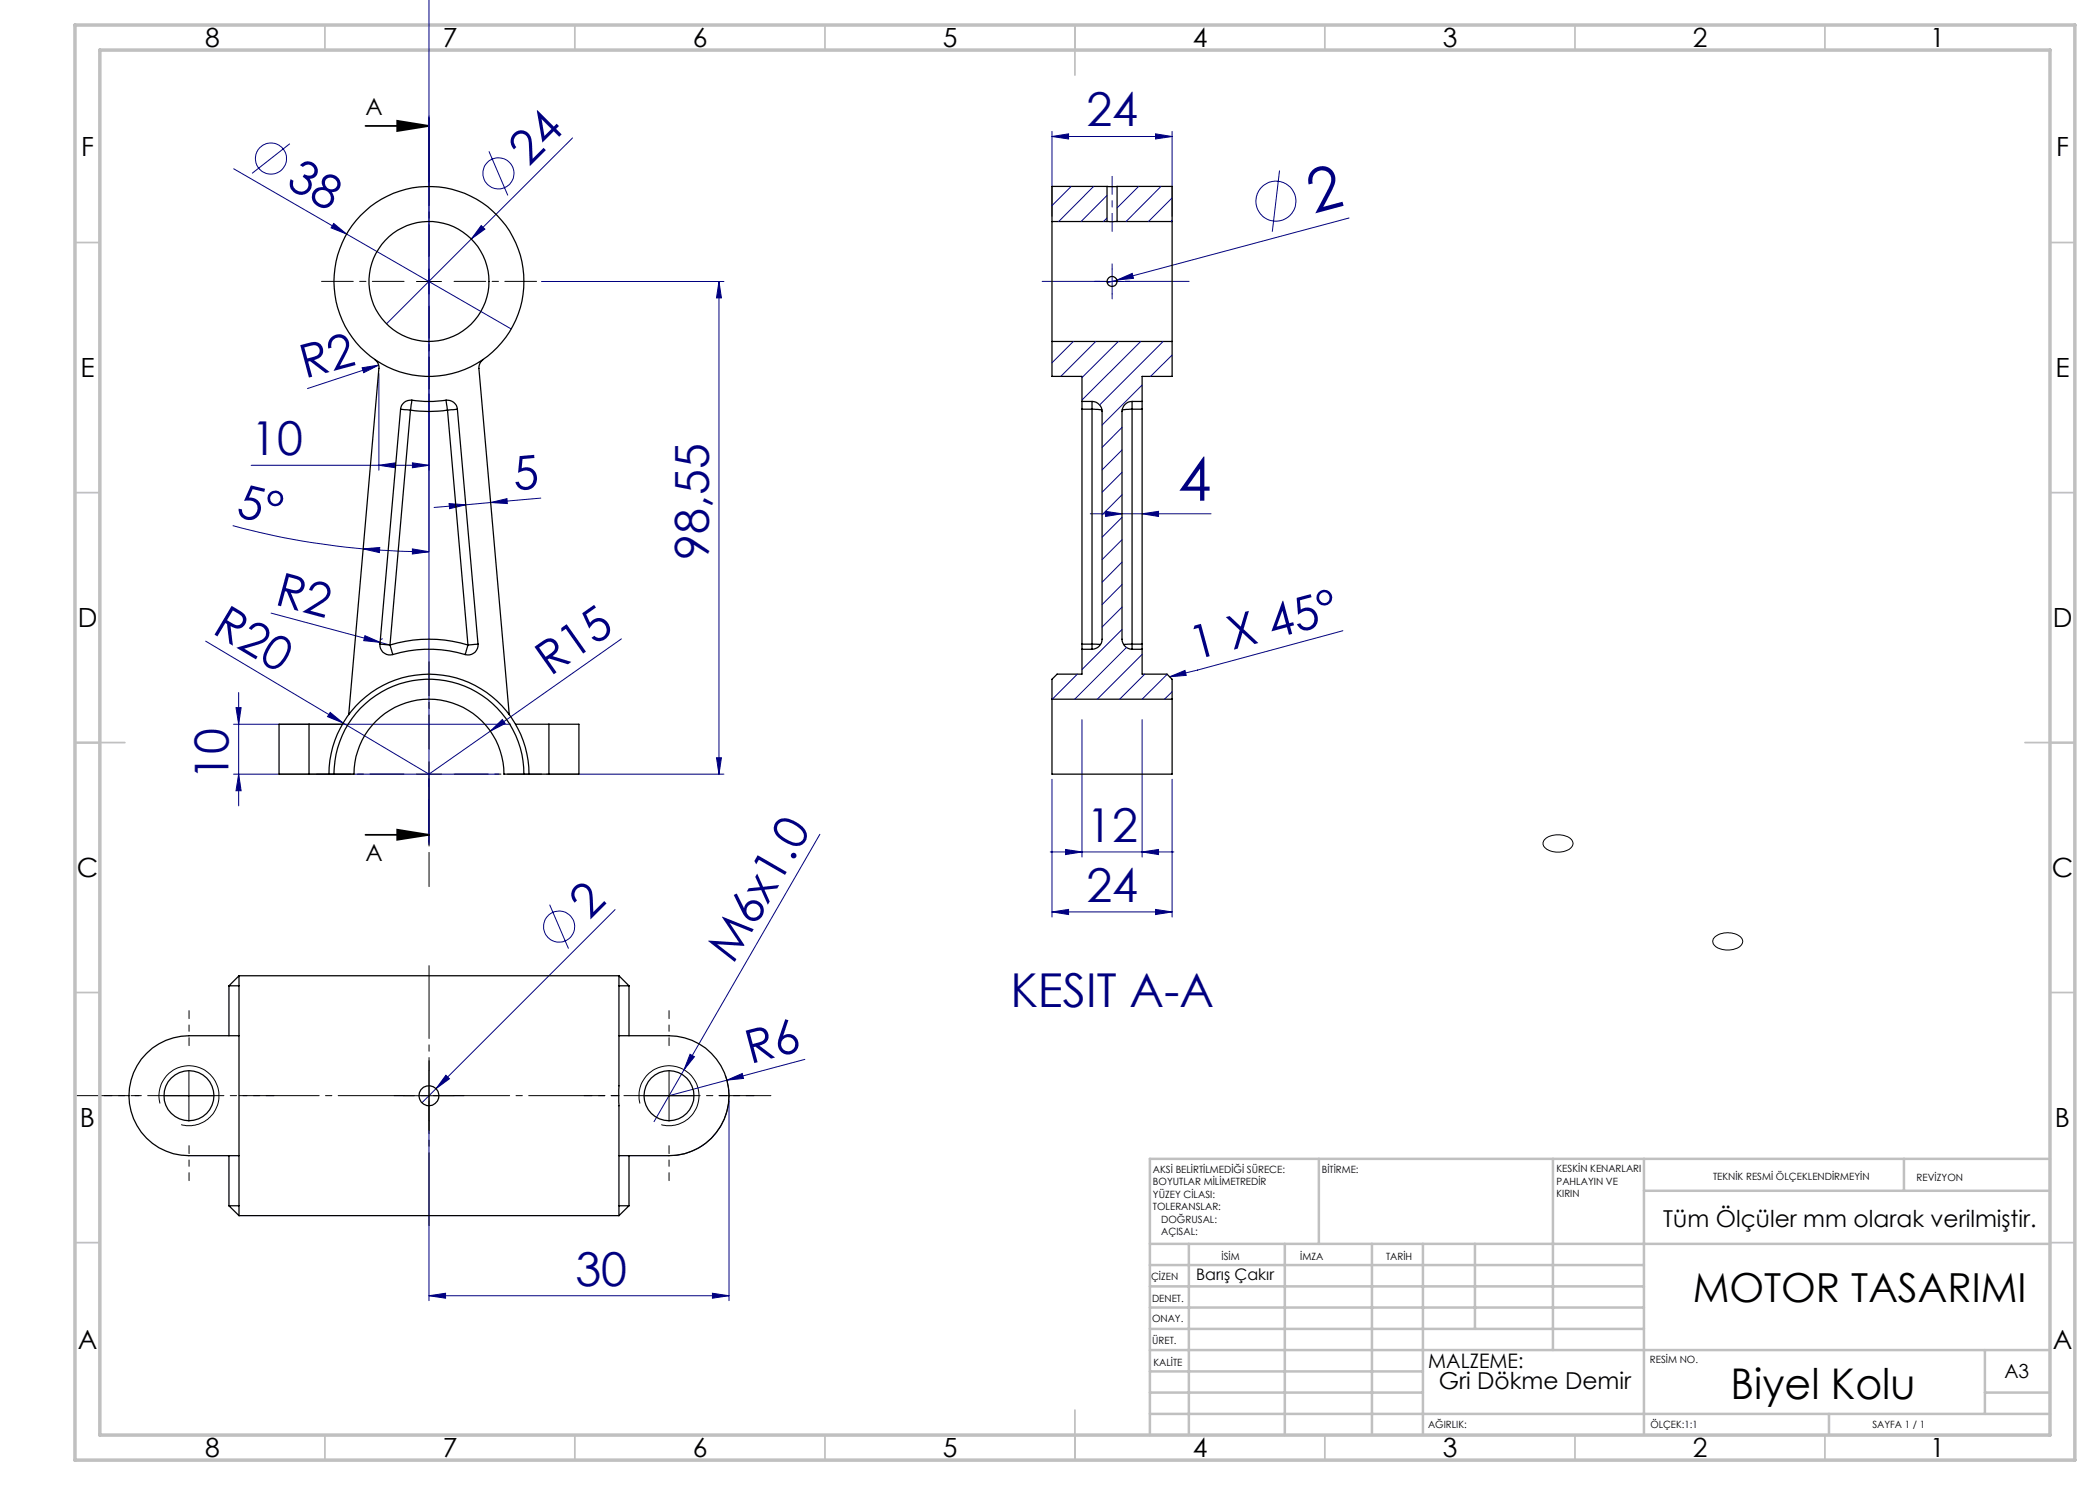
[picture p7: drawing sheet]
<svg xmlns="http://www.w3.org/2000/svg" width="420mm" height="297mm" viewBox="0 0 420 297" stroke-linecap="round" stroke-linejoin="round" font-family="sans-serif">
<g fill="none" stroke="#000080" stroke-width=".2">
<path d="M85.8 0v168.9M46.7 33.8l55.5 32M58 28.7l-7.6 6M97.8 30.3l3.8 8.8M114.5 27.6l-37.2 37.2M210.4 27.3l3.3-.5v1zM210.4 26.3v17M210.4 27.3h24M231.1 26.8l3.3 .5-3.3 .5zM234.4 26.3v17M255.9 34.1l-1.4 12.3M66.7 44.7l2.6 2.1-3.1-1.2z"/>
<path d="M96.2 45.1l.8 .7-2.7 2zM108.3 56.3h36.5M143.8 56.3l.5 3.3h-1zM143.8 56.3v98.5M219.9 56.3h5M222.4 53.8v5M223.4 56l3-1.3 .3 1zM223.4 56l-2 .5M269.8 43.6l-46.4 12.4M72.4 73.6l3.3-.6-3 1.5zM75.7 73l-14.2 4.7M75.8 74.7v19.3"/>
<path d="M50.2 93.1h35.6M75.8 93.1l3.3-.5v1zM82.5 92.6l3.3 .5-3.3 .5zM108.2 99.6l-10.1 .9M46.5 105.1a148.5 148.5 0 0 0 26.1 4.7M72.6 109.8l3.4-.3-.1 1zM72.6 109.8l6.6 .4 6.6 .1M82.5 109.8l3.3 .5-3.3 .5zM89.8 100.7l3.4 .3-3.3 .7zM93.2 101l-6.4 .5M98.1 100.5l3.3-.8 .1 1zM98.1 100.5l-4.9 .5"/>
<path d="M218.1 102.8h24.1M221.1 102.3l3.3 .5-3.3 .5zM228.4 102.8l3.3-.5v1zM41.1 128.2l27.5 16.4M47.7 138.5v22.7M54.2 122.6l21.9 5.9M73 127.1l3.1 1.4-3.4-.4zM76.1 128.5l1.9 .5M76.5 127.7l-.2 .2M124.3 127.8l-26.2 18.4M233.9 135.4l3.1-1.3 .2 1zM268.6 126.1l-29.1 7.9-5.6 1.4"/>
<path d="M46.7 144.8h55.4M46.7 154.8h53.1M47.2 141.5h1l-.5 3.3zM47.7 154.8l.5 3.3h-1zM66 142.5l2.6 2.1-3.1-1.3zM68.6 144.6l17.2 10.2 12.3-8.6M98.1 146.2l2.4-2.3 .5 .8zM109.3 154.8h35.5M143.3 151.5h1l-.5 3.3zM210.4 155.9v27.5M216.4 143.9v27.5M228.4 143.9v27.5"/>
<path d="M234.4 155.9v27.5M164 166.9l-27.2 47.1M210 170.4h24.8M213.1 169.9l3.3 .5-3.3 .5zM228.4 170.4l3.3-.5v1zM109.9 180.9l3.8 8.8M123 181.9l-38.6 38.7M210.4 182.4l3.3-.5v1zM210.4 182.4h24M231.1 181.9l3.3 .5-3.3 .5zM89.2 215l.7 .8-2.7 1.9zM136.8 214l-6 10.3"/>
<path d="M138 210.9l.9 .4-2.1 2.7zM145.1 215.1a12 12 0 0 1-10.3 16M145.4 216l3-1.3 .3 1zM161 211.9l-27.2 7.2M85.8 220.2v39.9M145.8 220.2v39.9M85.8 259.1l3.3-.4v.9zM85.8 259.1h60M142.5 258.7l3.3 .4-3.3 .5z"/>
<circle cx="54.2" cy="31.7" r="3.1"/>
<circle cx="99.7" cy="34.7" r="3.1"/>
<circle cx="255.2" cy="40.2" r="4"/>
<circle cx="111.8" cy="185.3" r="3.1"/>
</g>
<path d="M73.1 25.2h12.7M79.4 24.2l6.4 1-6.4 1zM85.8 23.6v12.7M85.8 155.8v12.8M73.1 167h12.7M79.4 165.9l6.4 1.1-6.4 1z" fill="none" stroke="#000" stroke-width=".35"/>
<g fill="none" stroke="#000" stroke-width=".2">
<path d="M83.3 56.3h5M85.8 53.8v5M83.3 154.8h5M85.8 152.3v5M308.9 167.9a4.2 4.2 0 0 1 5.5 .2 1.47 1.47 0 0 1-1.3 2.1 3.9 3.9 0 0 1-4.4-1 1.2 1.2 0 0 1 .2-1.3zM343 187.4a4.2 4.2 0 0 1 5.3 .2 1.47 1.47 0 0 1-1.2 2.2 3.9 3.9 0 0 1-4.4-1 1.21 1.21 0 0 1 .3-1.4zM32.8 219.1h10M37.8 214.1v10.1M80.8 219.1h10M85.8 214.1v10.1M128.8 219.1h10M133.8 214.1v10.1"/>
<path d="M32 220.7a6 6 0 0 1 5.3-7.5 6 6 0 0 1 6.5 6.5 6 6 0 0 1-7.6 5.2M128 220.7a6 6 0 0 1 5.2-7.5 6 6 0 0 1 6.6 6.4 6 6 0 0 1-7.5 5.3"/>
</g>
<path d="M80.8 56.3h-16.5M85.8 51.3v-16.5M90.8 56.3h16.5M85.8 61.3v16.5" fill="none" stroke="#000" stroke-width=".2" stroke-dasharray="15.2 1.3 1.3 1.3" stroke-dashoffset="8.9"/>
<path d="M80.8 154.8h-17.5M85.8 149.8v-17.5M85.8 159.8v17.5M90.8 154.8h17.5" fill="none" stroke="#000" stroke-width=".2" stroke-dasharray="15.2 1.3 1.3 1.3" stroke-dashoffset="8.4"/>
<path d="M85.8 245.1v-52" fill="none" stroke="#000" stroke-width=".2" stroke-dasharray="15.2 1.3 1.3 1.3" stroke-dashoffset=".7"/>
<path d="M154.2 219.1h-138.8" fill="none" stroke="#000" stroke-width=".2" stroke-dasharray="15.2 1.3 1.3 1.3" stroke-dashoffset="4.9"/>
<path d="M208.4 56.3h29.4" fill="none" stroke="#000080" stroke-width=".2" stroke-dasharray="15.2 1.3 1.3 1.3" stroke-dashoffset="2.4"/>
<path d="M222.4 46.3v-11" fill="none" stroke="#000080" stroke-width=".2" stroke-dasharray="15.2 1.3 1.3 1.3" stroke-dashoffset="11.6"/>
<path d="M219.9 56.3h-1M222.4 53.8v-1M222.4 58.8v1M224.9 56.3h1" fill="none" stroke="#000080" stroke-width=".2" stroke-dasharray="15.2 1.3 1.3 1.3"/>
<g fill="none" stroke="#c0c0c0" stroke-width=".35">
<path d="M65 5v5M115 5v5M165 5v5M215 5v10M265 5v5M315 5v5M365 5v5M15 48.5h5M410 48.5h5M15 98.5h5M410 98.5h5M15 148.5h10"/>
<path d="M405 148.5h10M15 198.5h5M410 198.5h5M15 248.5h5M410 248.5h5M65 287v5M115 287v5M165 287v5M215 282v10M265 287v5M315 287v5M365 287v5"/>
</g>
<g fill="none" stroke="#c0c0c0" stroke-width=".5">
<path d="M263.8 231.8v17M310.6 231.8v38.2M328.8 231.8v55.2M328.8 238.2h81.2M380.8 231.8v6.4M410 231.8h-180v55.2M230 248.8h180M230 257.3h98.8M230 253h98.8M237.8 248.8v38.2M257 248.8v38.2M274.4 248.8v38.2"/>
<path d="M284.6 248.8v38.2M295 248.8v17M230 265.8h98.8M230 261.5h98.8M230 278.5h54.6M230 274.3h54.6M230 270h180M397 278.5h13M397 270v12.8M230 282.8h180M365.8 282.8v4.2"/>
</g>
<path d="M15 5h400v287h-400zM20 10h390v277h-390z" fill="none" stroke="#c0c0c0" stroke-width=".7"/>
<path d="M80.8 219.1h-2M85.8 214.1v-2M90.8 219.1h2M85.8 224.1v2" fill="none" stroke="#000" stroke-width=".2" stroke-dasharray="15.2 1.3 1.3 1.3"/>
<path d="M27.8 219.1h-7M37.8 209.1v-7M47.8 219.1h7M123.8 219.1h-7M133.8 209.1v-7M143.8 219.1h7M37.8 229.1v7M133.8 229.1v7" fill="none" stroke="#000" stroke-width=".2" stroke-dasharray="15.2 1.3 1.3 1.3" stroke-dashoffset="13.6"/>
<path d="M79.4 24.2l6.4 1-6.4 1zM79.4 165.9l6.4 1.1-6.4 1z" fill="#000"/>
<g fill="#000080">
<path d="M66 142.5l2.6 2.1-3.1-1.3z"/>
<path d="M66.7 44.7l2.6 2.1-3.1-1.2z"/>
<path d="M73 127.1l3.1 1.4-3.4-.4z"/>
<path d="M72.4 73.6l3.3-.6-3 1.5z"/>
<path d="M145.4 216l3-1.3 .3 1z"/>
<path d="M233.9 135.4l3.1-1.3 .2 1z"/>
<path d="M98.1 146.2l2.4-2.3 .5 .8z"/>
<path d="M96.2 45.1l.8 .7-2.7 2z"/>
<path d="M89.2 215l.7 .8-2.7 1.9z"/>
<path d="M138 210.9l.9 .4-2.1 2.7z"/>
<path d="M223.4 56l3-1.3 .3 1z"/>
<path d="M231.1 26.8l3.3 .5-3.3 .5zM210.4 27.3l3.3-.5v1z"/>
<path d="M75.8 93.1l3.3-.5v1zM82.5 92.6l3.3 .5-3.3 .5zM85.8 259.1l3.3-.4v.9zM142.5 258.7l3.3 .4-3.3 .5zM210.4 182.4l3.3-.5v1zM231.1 181.9l3.3 .5-3.3 .5zM213.1 169.9l3.3 .5-3.3 .5zM228.4 170.4l3.3-.5v1z"/>
<path d="M89.8 100.7l3.4 .3-3.3 .7zM98.1 100.5l3.3-.8 .1 1z"/>
<path d="M47.2 141.5h1l-.5 3.3zM47.7 154.8l.5 3.3h-1zM143.8 56.3l.5 3.3h-1zM143.3 151.5h1l-.5 3.3z"/>
<path d="M72.6 109.8l3.4-.3-.1 1zM82.5 109.8l3.3 .5-3.3 .5z"/>
<path d="M228.4 102.8l3.3-.5v1zM221.1 102.3l3.3 .5-3.3 .5z"/>
</g>
<g fill="none" stroke="#000" stroke-width=".25">
<path d="M221.4 37.3h2M221.4 37.3v7M221.4 37.3h-11v7M223.4 37.3v7M223.4 37.3h11v7M210.4 44.3v24M210.4 44.3h11M221.4 44.3h2M223.4 44.3h11M234.4 44.3v24M74.9 71.9a1.93 1.93 0 0 1 .9 1.8l-6.1 69.2M96.6 71.9a2.15 2.15 0 0 0-.8 1.8l6 69.2"/>
<path d="M210.4 68.3h24M210.4 68.3v7h6v5M234.4 68.3v7h-6v5M80.1 81.8l2 .2M80.1 81.8l-4.1 47M82.1 82a24.5 24.5 0 0 0 7.4 0M82.1 82l-4.1 47M82.4 80a2 2 0 0 0-2.3 1.8M82.4 80a23.8 23.8 0 0 0 6.8 0M82.4 80l-.3 2M89.2 80a2 2 0 0 1 2.3 1.8M89.2 80l.3 2"/>
<path d="M89.5 82l4.1 47M91.5 81.8l-2 .2M91.5 81.8l4.1 47M216.4 80.3v1.5M216.4 80.3h2M216.4 81.8v47M216.4 81.8h2M218.4 80.3a2.05 2.05 0 0 1 2 2v45.5a2.05 2.05 0 0 1-2 2.1M218.4 80.3v1.5M218.4 81.8l2 .2M218.4 81.8v47M226.4 80.3a2.05 2.05 0 0 0-2 2v45.5a2.05 2.05 0 0 0 2 2.1"/>
<path d="M226.4 81.8l-2 .2M226.4 80.3v1.5M226.4 80.3h2M226.4 81.8h2M226.4 81.8v47M228.4 80.3v1.5M228.4 81.8v47M76 128.8a1.98 1.98 0 0 0 2.6 2.1M76 128.8l2 .2M78 129l.6 1.9M78 129a26.7 26.7 0 0 1 15.6 0M78.6 130.9a24.9 24.9 0 0 1 14.4 0"/>
<path d="M93.6 129l-.6 1.9M95.6 128.8a1.98 1.98 0 0 1-2.6 2.1M95.6 128.8l-2 .2M210.4 139.8v15h24v-15M210.4 139.8h24M216.4 128.8v1.1M216.4 129.9v4.9h-5l-1 1.1v3.9M216.4 129.9h2M216.4 128.8h2M218.4 128.8l1.7 .1M218.4 128.8v1.1M226.4 128.8l-1.7 .1"/>
<path d="M226.4 128.8v1.1M226.4 129.9h2M226.4 128.8h2M228.4 128.8v1.1M228.4 129.9v4.9h5l1 1.1v3.9M61.8 154.8h9a15 15 0 0 1 15-15 15 15 0 0 1 15 15h9M61.8 144.8h-6v10h6M61.8 144.8v10M61.8 144.8h6.7M65.8 154.8a20 20 0 0 1 20-20 20 20 0 0 1 20 20M66.8 154.8a19 19 0 0 1 19-19 19 19 0 0 1 19 19M103.1 144.8h6.7"/>
<path d="M109.8 144.8h6v10h-6M109.8 144.8v10M45.8 197.2h2M45.8 197.2v9.9M47.8 195.2h76M47.8 195.2v47.9M47.8 195.2l-2 2M123.8 195.2v47.9M123.8 197.2h2M123.8 195.2l2 2M125.8 197.2v9.9M47.8 207.1h-10a12 12 0 0 0-12 12 12 12 0 0 0 12 12h10"/>
<path d="M123.8 207.1h10a12 12 0 0 1 12 12 12 12 0 0 1-12 12h-10M45.8 231.1v10.1M125.8 231.1v10.1M45.8 241.2h2M45.8 241.2l2 1.9M47.8 243.1h76M123.8 241.2h2M125.8 241.2l-2 1.9"/>
<circle cx="85.8" cy="56.3" r="19"/>
<circle cx="85.8" cy="56.3" r="12"/>
<circle cx="222.4" cy="56.3" r=".99"/>
<circle cx="37.8" cy="219.1" r="5"/>
<circle cx="85.8" cy="219.1" r="2.01"/>
<circle cx="133.8" cy="219.2" r="5"/>
</g>
<g fill="none" stroke="#000080" stroke-width=".2">
<path d="M214.2 37.3l-3.8 3.8M218.7 37.3l-7 7M221.4 39.1l-5.2 5.2M227.7 37.3l-4.3 4.3M232.2 37.3l-7 7M234.4 39.6l-4.7 4.7M221.4 43.6l-.7 .7M234.4 44.1l-.2 .2M214.7 68.3l-4.3 4.3M219.1 68.3l-6.9 7M223.7 68.3l-7.3 7.2M228.1 68.3l-11.7 11.7"/>
<path d="M228.4 77l-8 8M232.6 68.3l-12.7 12.7M234.4 71l-4.3 4.3M224.4 85.5l-4 4M224.4 90l-4 4M224.4 94.5l-4 4M224.4 99l-4 4M224.4 103.5l-4 4M224.4 107.9l-4 4M224.4 112.4l-4 4M224.4 116.9l-4 4M215.5 134.8l-5 5"/>
<path d="M224.4 121.4l-4 4M224.4 125.9l-8 8M225.3 129.5l-10.4 10.3M228.4 130.9l-8.9 8.9M229 134.8l-5.1 5M233.4 134.9l-5 4.9M234.4 138.4l-1.5 1.4"/>
</g>
<g font-size="12" fill="#000080">
<text x="262.7" y="42.8" transform="rotate(-15 262.7 42.8)">2</text>
<text x="235.6" y="100.1">4</text>
</g>
<g font-size="9.3" fill="#000080">
<text x="217.3" y="25.2">24</text>
<text x="105.8" y="33.4" transform="rotate(-45 105.8 33.4)">24</text>
<text x="56.9" y="37.2" transform="rotate(30 56.9 37.2)">38</text>
<text x="61" y="75.7" transform="rotate(-15 61 75.7)">R2</text>
<text x="50.3" y="91">10</text>
<text x="102.8" y="98" transform="rotate(-5 102.8 98)">5</text>
<text x="47" y="103.2" transform="rotate(13 47 103.2)">5°</text>
<text x="141.8" y="111.9" transform="rotate(-90 141.8 111.9)">98,55</text>
<text x="54.7" y="120.9" transform="rotate(15 54.7 120.9)">R2</text>
<text x="42.2" y="126.5" transform="rotate(31 42.2 126.5)">R20</text>
<text x="110.1" y="135.3" transform="rotate(-35 110.1 135.3)">R15</text>
<text x="239" y="132" transform="rotate(-15 239 132)">1 X 45°</text>
<text x="45.7" y="156" transform="rotate(-90 45.7 156)">10</text>
<text x="217.3" y="168.4">12</text>
<text x="117.9" y="184.1" transform="rotate(-45 117.9 184.1)">2</text>
<text x="217.3" y="180.4">24</text>
<text x="146.7" y="192.8" transform="rotate(-60 146.7 192.8)">M6x1.0</text>
<text x="202.1" y="201.5">KESIT A-A</text>
<text x="150" y="212.8" transform="rotate(-15 150 212.8)">R6</text>
<text x="115.1" y="257.1">30</text>
</g>
<text font-size="8.5" x="346.1" y="279.7">Biyel Kolu</text>
<text font-size="8" x="338.5" y="260.4">MOTOR TASARIMI</text>
<g font-size="5.3">
<text x="41" y="9.5">8</text>
<text x="88.5" y="9.5">7</text>
<text x="138.5" y="9.5">6</text>
<text x="188.5" y="9.5">5</text>
<text x="238.5" y="9.5">4</text>
<text x="288.5" y="9.5">3</text>
<text x="338.5" y="9.5">2</text>
<text x="386" y="9.5">1</text>
<text x="16.2" y="31.3">F</text>
<text x="411.2" y="31.3">F</text>
<text x="16.1" y="75.5">E</text>
<text x="411.1" y="75.5">E</text>
<text x="15.5" y="125.5">D</text>
<text x="410.5" y="125.5">D</text>
<text x="15.4" y="175.5">C</text>
<text x="410.4" y="175.5">C</text>
<text x="16" y="225.5">B</text>
<text x="411" y="225.5">B</text>
<text x="15.5" y="269.8">A</text>
<text x="410.5" y="269.8">A</text>
<text x="41" y="291.5">8</text>
<text x="88.5" y="291.5">7</text>
<text x="138.5" y="291.5">6</text>
<text x="188.5" y="291.5">5</text>
<text x="238.5" y="291.5">4</text>
<text x="288.5" y="291.5">3</text>
<text x="338.5" y="291.5">2</text>
<text x="386" y="291.5">1</text>
</g>
<g font-size="4.7">
<text x="73.1" y="23.1">A</text>
<text x="73.1" y="172.3">A</text>
<text x="332.7" y="245.3">Tüm Ölçüler mm olarak verilmiştir.</text>
<text x="287.7" y="277.9">Gri Dökme Demir</text>
</g>
<text font-size="4" x="285.6" y="273.6">MALZEME:</text>
<text font-size="3.9" x="400.9" y="275.5">A3</text>
<text font-size="3.2" x="239.2" y="256.1">Barış Çakır</text>
<g font-size="2">
<text x="230.6" y="234.6">AKSİ BELİRTİLMEDİĞİ SÜRECE:</text>
<text x="230.6" y="237.1">BOYUTLAR MİLİMETREDİR</text>
<text x="230.6" y="239.6">YÜZEY CİLASI:</text>
<text x="264.4" y="234.6">BİTİRME:</text>
<text x="311.3" y="234.5">KESKİN KENARLARI</text>
<text x="311.3" y="237">PAHLAYIN VE</text>
<text x="311.3" y="239.5">KIRIN</text>
<text x="342.6" y="236">TEKNİK RESMİ ÖLÇEKLENDİRMEYİN</text>
<text x="383.3" y="236.2">REVİZYON</text>
<text x="230.6" y="242.1">TOLERANSLAR:</text>
<text x="232.2" y="244.6">DOĞRUSAL:</text>
<text x="232.2" y="247.1">AÇISAL:</text>
<text x="244.3" y="252">İSİM</text>
<text x="260" y="251.9">İMZA</text>
<text x="277.2" y="251.9">TARİH</text>
<text x="230.2" y="256.1">ÇİZEN</text>
<text x="230.4" y="260.3">DENET.</text>
<text x="230.4" y="264.4">ONAY.</text>
<text x="230.5" y="268.8">ÜRET.</text>
<text x="230.7" y="273.1">KALİTE</text>
<text x="330" y="272.5">RESİM NO.</text>
<text x="285.6" y="285.5">AĞIRLIK:</text>
<text x="330.1" y="285.6">ÖLÇEK:1:1</text>
<text x="374.5" y="285.6">SAYFA 1 / 1</text>
</g>
</svg>
